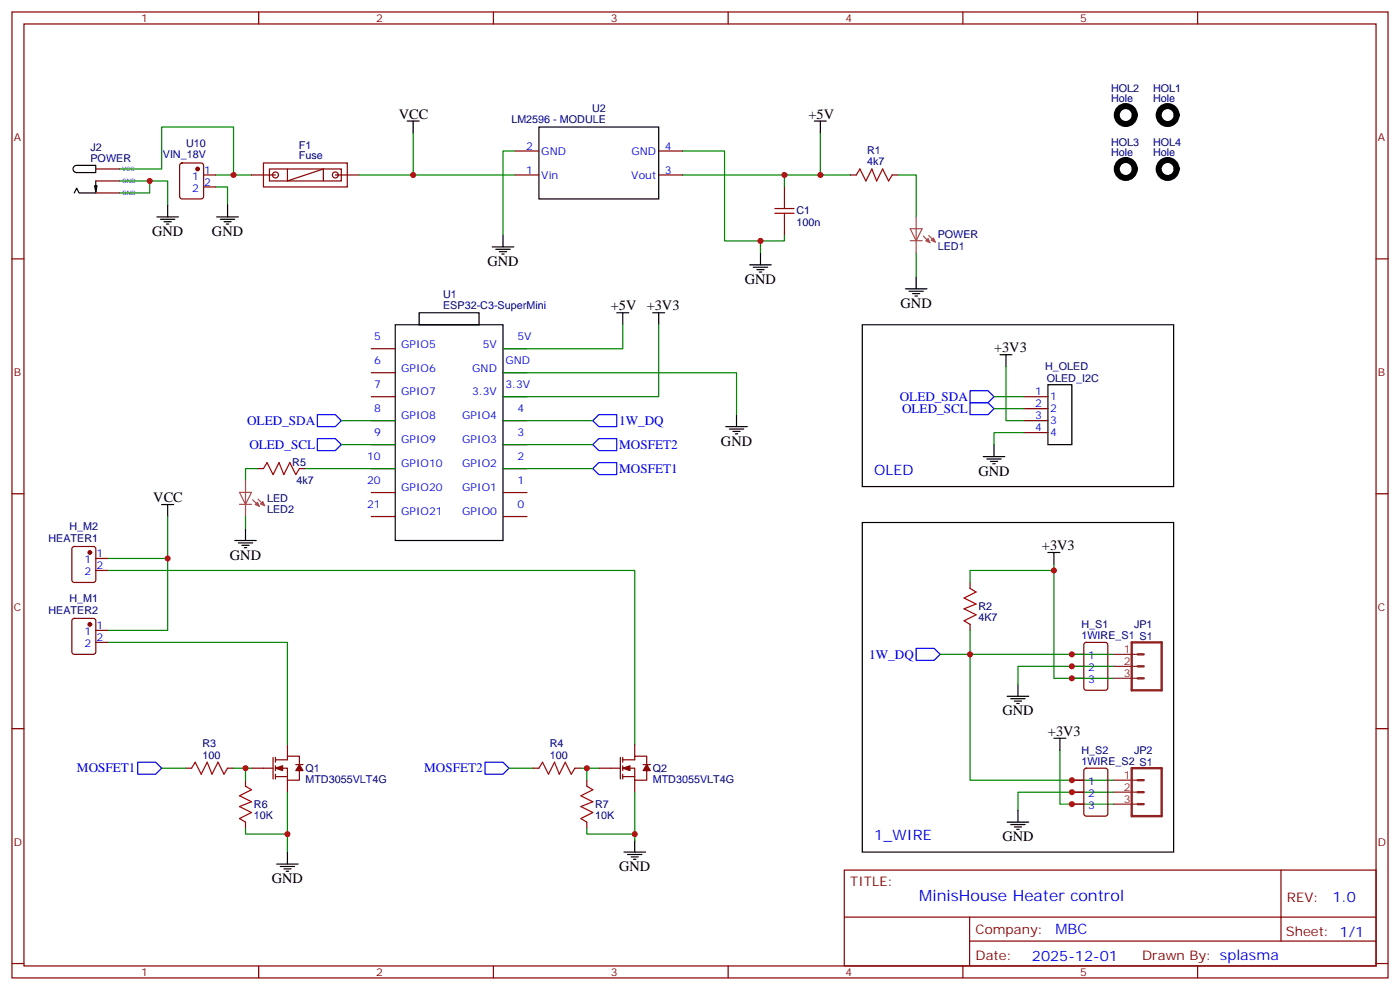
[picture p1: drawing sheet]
<svg xmlns="http://www.w3.org/2000/svg" width="412mm" height="292mm" viewBox="0 0 412 292" stroke-linecap="round" stroke-linejoin="round" font-family="sans-serif">
<g fill="none" stroke="#870000" stroke-width=".35">
<path d="M3.5 3.5h405.4v284.4h-405.4zM7.1 7.1h398.2v277.2h-398.2zM76.2 3.5v3.6M145.3 3.5v3.6M214.5 3.5v3.6M283.6 3.5v3.6M352.8 3.5v3.6M28.2 49.7h7.1M28.2 53.3h7.1M28.2 56.8h7.1M53.2 48.2l.4-.2h5.7l.6 .4 .1 9.5-.5 .6-5.9 .1-.6-.5-.1-9.4zM60 51.5h3.5"/>
<path d="M60 55h3.5M74.1 51.5h7M77.6 48h24.7v7h-24.7zM79.4 49.7h21.1v3.6h-21.1zM84.7 49.7v3.6l10.5-3.6v3.6M98.8 51.5h7M151.7 51.5h7M151.7 44.4h7M194 51.5h7.1M194 44.4h7.1M231.1 55v3.6M250.5 51.5h1.7"/>
<path d="M262.8 51.5h1.8M3.5 76.2h3.6M231.1 65.6v3.5M405.3 76.2h3.6M109.4 116.8h7M109.4 102.7h7M109.4 109.7h7M148.2 116.8h7M148.2 102.7h7M148.2 109.7h7M301.6 116.8h7.1M75.8 137.9h1.8"/>
<path d="M88.2 137.9h1.8M109.4 123.8h7M109.4 137.9h7M109.4 130.9h7M148.2 123.8h7M148.2 137.9h7M148.2 130.9h7M301.6 120.3h7.1M301.6 123.8h7.1M301.6 127.4h7.1M3.5 145.3h3.6M109.4 145h7"/>
<path d="M109.4 152h7M148.2 145h7M148.2 152h7M405.3 145.3h3.6M21.4 161.1l.5-.2h5.6l.7 .4v9.4l-.4 .7-5.9 .1-.7-.5v-9.4zM28.2 164.4h3.5M28.2 167.9h3.5M285.8 171.5v1.7M21.4 182.2l.5-.2h5.6l.7 .5v9.4l-.4 .7h-5.9l-.7-.4v-9.5zM28.2 185.6h3.5M28.2 189.1h3.5M285.8 183.8v1.8"/>
<path d="M315.7 192.6h3.6M315.7 196.1h3.6M315.7 199.7h3.6M319.5 189.3l.5-.2h5.6l.7 .4v13l-.4 .6-5.9 .1-.7-.5v-12.9zM3.5 214.5h3.6M84.7 219.1v3.5M187 219.1v3.5M405.3 214.5h3.6M54.7 226.1h1.7M67 226.1h1.8M72.3 229.7v1.7M74.1 226.1h6.3"/>
<path d="M80.4 223v6.3M81.1 223.7h3.6v-1.1h3.5v2.5M81.1 226.1h3.6v3.6M81.1 228.6h3.6M81.1 223v1.4M81.1 225.4v1.4M81.1 227.9v1.4M84.7 229.7v3.5M87.1 225.1h2.2M88.2 226.8v2.9h-3.5M157 226.1h1.7M169.3 226.1h1.8"/>
<path d="M172.9 229.7v1.7M176.4 226.1h6.3M182.7 223v6.3M183.4 223.7h3.6v-1.1h3.5v2.5M183.4 226.1h3.6v3.6M183.4 228.6h3.6M183.4 223v1.4M183.4 225.4v1.4M183.4 227.9v1.4M187 229.7v3.5M189.4 225.1h2.2M190.5 226.8v2.9h-3.5"/>
<path d="M315.7 229.7h3.6M315.7 233.2h3.6M315.7 236.7h3.6M319.5 226.3l.5-.2h5.6l.7 .5v12.9l-.4 .7h-5.9l-.7-.4v-13zM72.3 242v1.8M172.9 242v1.8M248.7 256.1h156.6v28.2h-156.6zM377.3 256.1v20.9M248.7 270h156.5M285.6 277h119.6M285.6 270v14.1M3.5 283.6h3.6"/>
<path d="M76.2 284.3v3.6M145.3 284.3v3.6M214.5 284.3v3.6M283.6 284.3v3.6M352.8 284.3v3.6M405.3 283.6h3.6"/>
<circle cx="81.1" cy="51.5" r=".88"/>
<circle cx="98.8" cy="51.5" r=".88"/>
</g>
<g fill="none" stroke="#000" stroke-width=".35">
<path d="M119.9 35.6h3.6M121.7 35.6v3.6M158.7 37.4h35.3v21.2h-35.3zM239.9 35.6h3.5M241.7 35.6v3.6M21.9 56.8l.7-1.4 .7 1.4h4.9M22 48.9l.6-.2h5.6v2.1h-5.6a1.06 1.06 0 0 1-1-.7 1.06 1.06 0 0 1 .4-1.2zM27.9 54.7h.7l-.4 1.7zM28.2 53.3v2.4M46.2 63.9h6.4M47.3 64.6h4.2M48.3 65.3h2.1"/>
<path d="M49 66h.7M49.4 60.3v3.6M63.9 63.9h6.3M64.9 64.6h4.2M66 65.3h2.1M66.7 66h.7M67 60.3v3.6M145 72.7h6.3M146 73.4h4.3M147.1 74.1h2.1M147.8 74.8h.7M148.2 69.1v3.6"/>
<path d="M220.8 78h6.4M221.9 78.7h4.2M223 79.4h2.1M224 74.4v3.6M116.4 95.6h31.8v63.5h-31.8zM123.5 92.1h17.6v3.5h-17.6zM181.7 92.1h3.5M183.4 92.1v3.5M192.3 92.1h3.5M194 92.1v3.5M223.7 80.1h.7M254 95.6h91.7v47.6h-91.7z"/>
<path d="M266.7 85h6.3M267.8 85.7h4.2M268.8 86.4h2.1M269.5 87.1h.7M269.9 81.5v3.5M294.6 104.4h3.5M296.3 104.4v3.5M308.7 113.2h7v17.7h-7zM213.8 125.6h6.3M214.8 126.3h4.3M215.9 127h2.1M216.6 127.7h.7"/>
<path d="M217 122.1v3.5M289.6 134.4h6.4M290.7 135.1h4.2M291.7 135.8h2.2M292.5 136.5h.7M292.8 130.9v3.5M47.6 148.5h3.6M49.4 148.5v3.5M69.1 159.1h6.4M70.2 159.8h4.2M72.3 155.6v3.5M254 153.8h91.7v97h-91.7z"/>
<path d="M71.3 160.5h2.1M72 161.2h.7M308.7 162.6h3.5M310.4 162.6v3.6M296.7 205h6.3M297.7 205.7h4.3M298.8 206.4h2.1M299.5 207.1h.7M299.9 201.4v3.6M310.4 217.3h3.6M312.2 217.3v3.5M299.9 238.5v3.5"/>
<path d="M81.5 254.4h6.3M82.5 255.1h4.3M83.6 255.8h2.1M84.3 256.5h.7M84.7 250.8v3.6M183.8 250.8h6.3M184.9 251.5h4.2M185.9 252.2h2.1M186.6 252.9h.7M187 247.3v3.5M296.7 242h6.3M297.7 242.7h4.3"/>
<path d="M298.8 243.4h2.1M299.5 244.1h.7"/>
</g>
<g fill="none" stroke="#008700" stroke-width=".35">
<path d="M121.7 39.2v12.3M241.7 39.2v12.3h-40.6M35.3 49.7h12.3v-12.3h21.2v14.1M35.3 53.3h14.1v7M44.1 53.3v3.5h-8.8M63.5 55h3.5v5.3M63.5 51.5h10.6M105.8 51.5h45.9M151.7 44.4h-3.5v24.7M201.1 44.4h12.3v26.5h17.7v-1.8M231.1 51.5v3.5M241.7 51.5h8.8"/>
<path d="M264.6 51.5h5.3v12.4M224 70.9v3.5M269.9 74.4v7.1M183.4 95.6v7.1h-35.2M194 95.6v21.2h-45.8M148.2 109.7h68.8v12.4M292.8 116.8h8.8M296.3 107.9v15.9h5.3M75.8 137.9h-3.5v3.6M90 137.9h26.4M100.5 130.9h15.9M100.5 123.8h15.9"/>
<path d="M148.2 137.9h26.4M148.2 130.9h26.4M148.2 123.8h26.4M292.8 120.3h8.8M301.6 127.4h-8.8v3.5M49.4 152v12.4h-17.7M72.3 152v3.6M31.7 167.9h155.3v51.2M49.4 164.4v21.2h-17.7M310.4 166.2v33.5h17.7M310.4 167.9h-24.6v3.6M31.7 189.1h53v30"/>
<path d="M276.9 192.6h51.2M285.8 185.6v44.1h42.3M328.1 196.1h-28.2v5.3M47.6 226.1h7.1M68.8 226.1h5.3M72.3 226.1v3.6M84.7 233.2v17.6M149.9 226.1h7.1M171.1 226.1h5.3M172.9 226.1v3.6M187 233.2v14.1M312.2 220.8v15.9h15.9"/>
<path d="M328.1 233.2h-28.2v5.3M72.3 243.8v1.7h12.4M172.9 243.8v1.7h14.1"/>
</g>
<g fill="#870000" stroke="#870000" stroke-width=".35">
<path d="M81.1 226.1l2.2-.7v1.4z"/>
<path d="M88.2 225.1l1.1 1.7h-2.2z"/>
<path d="M183.4 226.1l2.2-.7v1.4z"/>
<path d="M190.5 225.1l1.1 1.7h-2.2z"/>
<circle cx="58.2" cy="49.7" r=".53"/>
<circle cx="26.5" cy="162.6" r=".53"/>
<circle cx="26.5" cy="183.8" r=".53"/>
</g>
<path d="M231.1 58.6v2.8M252.2 51.5l1.1-1.8 1.8 3.6 1.7-3.6 1.4 3.6 1.8-3.6 1.8 3.6 1-1.8M228.2 62.8h5.7M228.2 61.4h5.7M231.1 62.8v2.8M77.6 137.9l1.1-1.7 1.7 3.5 1.8-3.5 1.4 3.5 1.8-3.5 1.7 3.5 1.1-1.8M285.8 173.2l1.7 1.1-3.5 1.7 3.5 1.8-3.5 1.4 3.5 1.8-3.5 1.7 1.8 1.1M56.4 226.1l1.1-1.7 1.8 3.5 1.7-3.5 1.4 3.5 1.8-3.5 1.8 3.5 1-1.8M72.3 231.4l1.8 1.1-3.5 1.7 3.5 1.8-3.5 1.4 3.5 1.8-3.5 1.7 1.7 1.1M158.7 226.1l1.1-1.7 1.8 3.5 1.7-3.5 1.4 3.5 1.8-3.5 1.8 3.5 1-1.8M172.9 231.4l1.7 1.1-3.5 1.7 3.5 1.8-3.5 1.4 3.5 1.8-3.5 1.7 1.8 1.1" fill="none" stroke="#a10000" stroke-width=".35"/>
<path d="M285.8 118.5h5.2l1.8 1.8-1.8 1.8h-5.2zM285.8 115h5.2l1.8 1.8-1.8 1.7h-5.2zM93.5 129.1h5.3l1.7 1.8-1.7 1.7h-5.3zM93.5 122.1h5.3l1.7 1.7-1.7 1.8h-5.3zM176.4 136.2h5.3v3.5h-5.3l-1.8-1.8zM176.4 129.1h5.3v3.5h-5.3l-1.8-1.7zM176.4 122.1h5.3v3.5h-5.3l-1.8-1.8zM269.9 190.9h5.3l1.7 1.7-1.7 1.8h-5.3zM40.6 224.4h5.3l1.7 1.7-1.7 1.8h-5.3zM142.9 224.4h5.3l1.7 1.7-1.7 1.8h-5.3z" fill="none" stroke="#00f" stroke-width=".35"/>
<g fill="none" stroke="#000" stroke-width="1.8">
<circle cx="331.6" cy="33.9" r="2.65"/>
<circle cx="344" cy="33.9" r="2.65"/>
<circle cx="331.6" cy="49.7" r="2.65"/>
<circle cx="344" cy="49.7" r="2.65"/>
</g>
<path d="M333.4 189.1h8.8v14.1h-8.8zM335.1 199.7h1.8M335.1 196.1h1.8M335.1 192.6h1.8M333.4 226.1h8.8v14.1h-8.8zM335.1 236.7h1.8M335.1 233.2h1.8M335.1 229.7h1.8" fill="none" stroke="#8c2424" stroke-width=".71"/>
<path d="M328.1 192.6h7M328.1 196.1h7M328.1 199.7h7M328.1 229.7h7M328.1 233.2h7M328.1 236.7h7" fill="none" stroke="#8c2424" stroke-width=".35"/>
<path d="M268.1 67.3h3.5l-1.7 3.6zM268.1 70.9h3.5M269.9 63.9v7M269.9 71v3.4M272 69.5l1.9 1.9M273.6 69.3l1.9 2M70.6 144.9h3.5l-1.8 3.6zM70.6 148.5h3.5M72.3 141.5v7M72.3 148.6v3.4M74.4 147.1l2 1.9M76 146.9l2 2" fill="none" stroke="#a64a4a" stroke-width=".35"/>
<g fill="#a64a4a" stroke="#a64a4a" stroke-width=".29">
<path d="M75.1 148.5l.7-.7 .6 1.2z"/>
<path d="M76.7 148.3l.7-.7 .6 1.3z"/>
<path d="M272.7 70.9l.7-.7 .5 1.2z"/>
<path d="M274.3 70.7l.7-.7 .5 1.3z"/>
</g>
<g fill="#c00">
<circle cx="44.1" cy="53.3" r=".88"/>
<circle cx="68.8" cy="51.5" r=".88"/>
<circle cx="121.7" cy="51.5" r=".88"/>
<circle cx="241.7" cy="51.5" r=".88"/>
<circle cx="285.8" cy="192.6" r=".88"/>
<circle cx="310.4" cy="167.9" r=".88"/>
<circle cx="49.4" cy="164.4" r=".88"/>
<circle cx="231.1" cy="51.5" r=".88"/>
<circle cx="224" cy="70.9" r=".88"/>
<circle cx="315.7" cy="192.6" r=".88"/>
<circle cx="315.7" cy="196.1" r=".88"/>
<circle cx="315.7" cy="199.7" r=".88"/>
<circle cx="315.7" cy="229.7" r=".88"/>
<circle cx="315.7" cy="233.2" r=".88"/>
<circle cx="315.7" cy="236.7" r=".88"/>
<circle cx="172.9" cy="226.1" r=".88"/>
<circle cx="72.3" cy="226.1" r=".88"/>
<circle cx="84.7" cy="245.5" r=".88"/>
<circle cx="187" cy="245.5" r=".88"/>
</g>
<text font-size="4.6" fill="#00f" x="270.8" y="265.1">MinisHouse Heater control</text>
<g font-size="4.2">
<text x="117.5" y="34.9">VCC</text>
<text x="238.1" y="34.9">+5V</text>
<text x="44.8" y="69.5">GND</text>
<text x="62.4" y="69.5">GND</text>
<text x="143.6" y="78.3">GND</text>
<text x="219.4" y="83.6">GND</text>
<text x="179.9" y="91.4">+5V</text>
<text x="190.5" y="91.4">+3V3</text>
<text x="265.3" y="90.7">GND</text>
<text x="292.8" y="103.7">+3V3</text>
<text x="212.4" y="131.2">GND</text>
<text x="288.2" y="140.1">GND</text>
<text x="45.2" y="147.8">VCC</text>
<text x="306.9" y="161.9">+3V3</text>
<text x="67.7" y="164.7">GND</text>
<text x="295.3" y="210.6">GND</text>
<text x="308.7" y="216.6">+3V3</text>
<text x="295.3" y="247.7">GND</text>
<text x="182.4" y="256.5">GND</text>
<text x="80.1" y="260">GND</text>
</g>
<g font-size="4.2" fill="#00f">
<text x="257.5" y="139.7">OLED</text>
<text x="257.5" y="247.3">1_WIRE</text>
<text x="392.5" y="265.4">1.0</text>
<text x="310.9" y="274.9">MBC</text>
<text x="304" y="282.7">2025-12-01</text>
</g>
<g font-size="3.9" fill="#00f">
<text x="265.1" y="118">OLED_SDA</text>
<text x="72.8" y="125.1">OLED_SDA</text>
<text x="182.4" y="125.1">1W_DQ</text>
<text x="265.7" y="121.6">OLED_SCL</text>
<text x="73.5" y="132.1">OLED_SCL</text>
<text x="182.4" y="132.1">MOSFET2</text>
<text x="182.4" y="139.2">MOSFET1</text>
<text x="256.1" y="193.9">1W_DQ</text>
<text x="22.7" y="227.4">MOSFET1</text>
<text x="125" y="227.4">MOSFET2</text>
</g>
<g font-size="3.9" fill="#800">
<text x="250.5" y="260.7">TITLE:</text>
<text x="379.1" y="265.4">REV:</text>
<text x="287.4" y="274.9">Company:</text>
<text x="378.7" y="275.5">Sheet: 1/1</text>
<text x="287.4" y="282.6">Date:</text>
<text x="336.4" y="282.7">Drawn By: splasma</text>
</g>
<g font-size="3.2" fill="#800">
<text x="41.6" y="6.5">1</text>
<text x="110.8" y="6.5">2</text>
<text x="179.9" y="6.5">3</text>
<text x="249.1" y="6.5">4</text>
<text x="318.2" y="6.5">5</text>
<text x="4.1" y="41.6">A</text>
<text x="405.9" y="41.6">A</text>
<text x="4.1" y="110.8">B</text>
<text x="405.9" y="110.8">B</text>
<text x="4.1" y="179.9">C</text>
<text x="405.9" y="179.9">C</text>
<text x="4.1" y="249.1">D</text>
<text x="405.9" y="249.1">D</text>
<text x="41.6" y="287.3">1</text>
<text x="110.8" y="287.3">2</text>
<text x="179.9" y="287.3">3</text>
<text x="249.1" y="287.3">4</text>
<text x="318.2" y="287.3">5</text>
</g>
<g font-size="3.2" fill="#000080">
<text x="327.3" y="27">HOL2</text>
<text x="339.7" y="27">HOL1</text>
<text x="174.4" y="33">U2</text>
<text x="327.3" y="30.2">Hole</text>
<text x="339.7" y="30.2">Hole</text>
<text x="150.6" y="36.3">LM2596 - MODULE</text>
<text x="26.6" y="47.6">POWER</text>
<text x="26.6" y="44.5">J2</text>
<text x="48" y="46.6">VIN_18V</text>
<text x="54.8" y="43.2">U10</text>
<text x="88" y="46.9">Fuse</text>
<text x="88" y="43.7">F1</text>
<text x="255.4" y="45.4">R1</text>
<text x="327.3" y="46">Hole</text>
<text x="327.3" y="42.9">HOL3</text>
<text x="339.7" y="46">Hole</text>
<text x="339.7" y="42.9">HOL4</text>
<text x="255.4" y="48.7">4k7</text>
<text x="234.6" y="63.1">C1</text>
<text x="234.6" y="66.4">100n</text>
<text x="276.2" y="70.2">POWER</text>
<text x="276.2" y="73.5">LED1</text>
<text x="130.5" y="87.8">U1</text>
<text x="130.5" y="91">ESP32-C3-SuperMini</text>
<text x="307.8" y="109">H_OLED</text>
<text x="308.3" y="112.5">OLED_I2C</text>
<text x="86.1" y="137.3">R5</text>
<text x="87.3" y="142.6">4k7</text>
<text x="78.7" y="147.8">LED</text>
<text x="78.7" y="151.1">LED2</text>
<text x="14.3" y="159.4">HEATER1</text>
<text x="20.4" y="156.1">H_M2</text>
<text x="20.4" y="177.3">H_M1</text>
<text x="288.2" y="179.5">R2</text>
<text x="14.3" y="180.6">HEATER2</text>
<text x="288.2" y="182.8">4K7</text>
<text x="318.6" y="184.9">H_S1</text>
<text x="334.1" y="184.8">JP1</text>
<text x="318.6" y="188">1WIRE_S1 S1</text>
<text x="59.6" y="220">R3</text>
<text x="161.9" y="220">R4</text>
<text x="318.6" y="221.9">H_S2</text>
<text x="334.1" y="221.8">JP2</text>
<text x="59.6" y="223.3">100</text>
<text x="90" y="227.1">Q1</text>
<text x="161.9" y="223.3">100</text>
<text x="192.3" y="227.1">Q2</text>
<text x="318.6" y="225.1">1WIRE_S2 S1</text>
<text x="90" y="230.4">MTD3055VLT4G</text>
<text x="192.3" y="230.4">MTD3055VLT4G</text>
<text x="74.8" y="237.8">R6</text>
<text x="175.3" y="237.8">R7</text>
<text x="74.8" y="241.1">10K</text>
<text x="175.3" y="241.1">10K</text>
</g>
<g font-size="3.2" fill="#00f">
<text x="155" y="44.1">2</text>
<text x="159.5" y="45.5">GND</text>
<text x="186" y="45.5">GND</text>
<text x="195.8" y="44.1">4</text>
<text x="56.7" y="52.9">1</text>
<text x="60.1" y="51.2">1</text>
<text x="155" y="51.2">1</text>
<text x="159.5" y="52.6">Vin</text>
<text x="186" y="52.6">Vout</text>
<text x="195.8" y="51.2">3</text>
<text x="56.7" y="56.4">2</text>
<text x="60.1" y="54.7">2</text>
<text x="110.2" y="100.2">5</text>
<text x="152.4" y="100.2">5V</text>
<text x="110.2" y="107.2">6</text>
<text x="118.2" y="102.3">GPIO5</text>
<text x="142.2" y="102.3">5V</text>
<text x="148.9" y="107.2">GND</text>
<text x="118.2" y="109.4">GPIO6</text>
<text x="139.1" y="109.4">GND</text>
<text x="110.2" y="114.3">7</text>
<text x="118.2" y="116.4">GPIO7</text>
<text x="139.1" y="116.4">3.3V</text>
<text x="148.9" y="114.3">3.3V</text>
<text x="304.9" y="116.4">1</text>
<text x="304.9" y="119.9">2</text>
<text x="309.4" y="117.8">1</text>
<text x="110.2" y="121.4">8</text>
<text x="118.2" y="123.5">GPIO8</text>
<text x="136.2" y="123.5">GPIO4</text>
<text x="152.4" y="121.4">4</text>
<text x="304.9" y="123.5">3</text>
<text x="309.4" y="121.4">2</text>
<text x="309.4" y="124.9">3</text>
<text x="110.2" y="128.4">9</text>
<text x="118.2" y="130.5">GPIO9</text>
<text x="136.2" y="130.5">GPIO3</text>
<text x="152.4" y="128.4">3</text>
<text x="304.9" y="127">4</text>
<text x="309.4" y="128.4">4</text>
<text x="108.2" y="135.5">10</text>
<text x="118.2" y="137.6">GPIO10</text>
<text x="136.2" y="137.6">GPIO2</text>
<text x="152.4" y="135.5">2</text>
<text x="108.2" y="142.5">20</text>
<text x="152.4" y="142.5">1</text>
<text x="108.2" y="149.6">21</text>
<text x="118.2" y="144.6">GPIO20</text>
<text x="136.2" y="144.6">GPIO1</text>
<text x="152.4" y="149.6">0</text>
<text x="118.2" y="151.7">GPIO21</text>
<text x="136.2" y="151.7">GPIO0</text>
<text x="24.9" y="165.8">1</text>
<text x="28.4" y="164">1</text>
<text x="28.4" y="167.6">2</text>
<text x="24.9" y="169.3">2</text>
<text x="28.4" y="185.2">1</text>
<text x="24.9" y="187">1</text>
<text x="24.9" y="190.5">2</text>
<text x="28.4" y="188.7">2</text>
<text x="320.6" y="194">1</text>
<text x="320.6" y="197.6">2</text>
<text x="320.6" y="201.1">3</text>
<text x="320.6" y="231.1">1</text>
<text x="320.6" y="234.6">2</text>
<text x="320.6" y="238.1">3</text>
</g>
<g font-size="3.2" fill="#8d2323">
<text x="331" y="192.3">1</text>
<text x="331" y="195.8">2</text>
<text x="331" y="199.3">3</text>
<text x="331" y="229.3">1</text>
<text x="331" y="232.8">2</text>
<text x="331" y="236.4">3</text>
</g>
<g font-size="1.8" fill="#00f">
<text x="36" y="50.4">VCC</text>
<text x="36" y="54">GND</text>
<text x="36" y="57.5">GND</text>
</g>
</svg>
